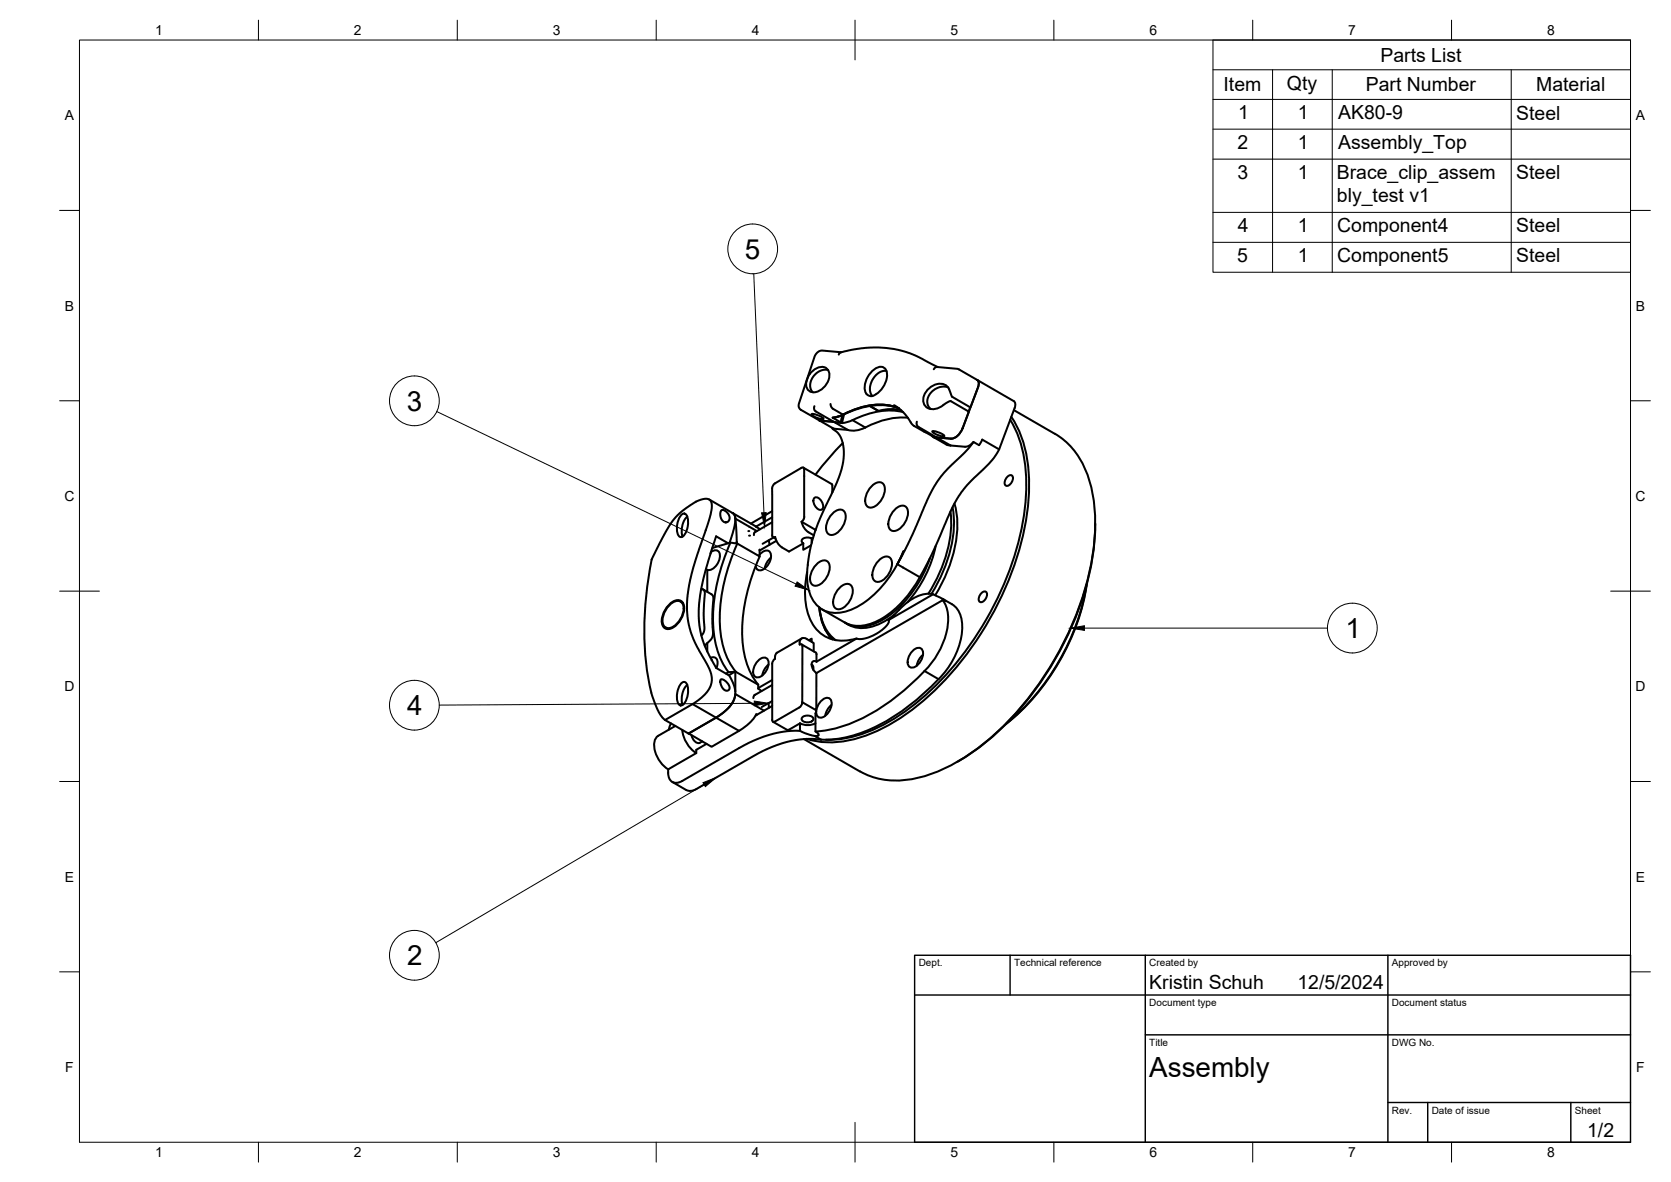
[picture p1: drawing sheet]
<svg xmlns="http://www.w3.org/2000/svg" width="420mm" height="297mm" viewBox="0 0 420 297" stroke-linecap="round" stroke-linejoin="round" font-family="sans-serif">
<!-- layer: Visible -->
<g fill="none" stroke="#000" stroke-width=".51">
<path d="M204 93.5a2.85 2.85 0 0 1 4.1-.7 3.7 3.7 0 0 1-1.3 4.9 2.45 2.45 0 0 1-3.8 0l-.3-1 .2-1.1 .4-1.2zM208.2 93l-.9-.1-1 .3-1 .6-.9 .9-.5 .9-.2 1 .2 1.2 .5 .8M210.9 89.1l.4-.5 5.2-1.1 3.1-.2 3.2 .1 3.2 .6 3 .8 6.8 3.4M211.5 88.5l-5-.4-.7 .3-.7 .6-4.2 12.4v.9l.3 .6 4.8 2.7M219 93.5l.5-.4a2.13 2.13 0 0 1 3.2-.3 5.3 5.3 0 0 1-2.4 6.3l-1.1 .5-1.1-.4a1.98 1.98 0 0 1-.7-2.4l.8-2zM222.9 93.2h-.9l-1 .5-.8 .6-.8 1.1-.7 2 .1 1.1 .6 1M233.4 97.8a3.3 3.3 0 0 1 5-.4l1 2.3 4.6 2.7 1.9-5.1-3.9 10.3 1.6-4.2-4.5-2.6-1.7 .8a3.8 3.8 0 0 1-4.5 .7 3 3 0 0 1 .5-4.5zM234.8 92.8l.7-.6 5.4 .5 14 8.1a1.35 1.35 0 0 1 .2 1.8M238.4 97.4l-1.2-.3-1.3 .3-1.4 .8-.6 .7-.6 1.1-.1 1.1 .2 .9 .7 .8M245.7 95.5a1.39 1.39 0 0 1 .2 1.8M201.5 117.6l-6.7 3.9M201.5 117.6l.5-.1 .2 .5-.1 12.3"/>
<path d="M202 117.5l7.1 4.1M204.1 104a4.7 4.7 0 0 1 3 1.2 3.6 3.6 0 0 1-3.1-1zM204.8 102.1l-.1 .7 .3 .5 4.7 2.7M206 105.6l3.6 2.1 3.6 .3M206 105.6l.2 .1M206.2 105.7l3.5 .3M208.8 101.5l.2 .6 .4 .6 2.6 1.5M209.2 107.5l1.6 1.4 .9 1.8 .5 2.6-.2 2.9-.7 2.6-.9 2.6-3.8 8-1.6 4.1-1.2 4.1-.7 4.4M209.4 105l2.3 1.3M209.7 106l3.5 2M211.8 104.3l-.3 1.9-1.8-.2M211.9 111.3l-3.5 3.8-3.4 4.2"/>
<path d="M212 104.2l-2.6 .8M212 104.2h.1M212.2 104.1l-.5 2.2M217.6 107.4l-1.4 .6-1.2 .2-1.8-.2M218.7 102.1l2.1 1.1M218.8 102l2.1 1.3M220.8 103.3h.1M224.8 101.8l2.5 2 2.4 3.1 5.2 3M226 102.6a16.7 16.7 0 0 0-14 1.6M226.1 102.6a17.7 17.7 0 0 0-14.1 1.6M226.6 103.1a10.7 10.7 0 0 0-5.7 .2M227.1 103.6a18.5 18.5 0 0 0-12.7 2"/>
<path d="M228.3 105a19 19 0 0 0-10.7 2.4l-3.2-1.8-2.7 .7M230.5 106v.6l.3 .6 4.7 2.7 3.6 .3M234.3 109.5l.8 .5-.2-.1M234.5 108.4a4.7 4.7 0 0 1 3 1.1 3.6 3.6 0 0 1-3.1-1zM234.6 109.8l3.4 1.9 1 .2M234.9 109.9h.6M235.5 109.9l3.5 2.1 3.7 .3a2.6 2.6 0 0 0 2.1-1.3M235.5 109.9l3.6 .3M242 107.6a3.6 3.6 0 0 1-2.9 2.6M243.9 102.3l-.4 1.1M251.2 112.9l-4.2-2.4-.8 1.4-1.4-.8-2.1 2.5-5.4 5.3-2.4 3.4-1.7 3.4-4.5 10.1-3.1 6 5.7 3.2M253.3 119.8a.77 .77 0 0 1 1.4 0 1.95 1.95 0 0 1-1.7 2.3 1.29 1.29 0 0 1 0-2z"/>
<path d="M254 105.5a32.2 32.2 0 0 1 4 18.9 75.7 75.7 0 0 1-16 40.2 59.5 59.5 0 0 1-23.4 19.2 26.8 26.8 0 0 1-10.9 2.1M254.3 104.8a31.8 31.8 0 0 1 4.4 19.5 76.7 76.7 0 0 1-17.1 42.1 57.3 57.3 0 0 1-23.7 18.4 23.1 23.1 0 0 1-15.1 .9M254.9 103.1l10.3 5.9a20.1 20.1 0 0 1 9.1 12.9 50.2 50.2 0 0 1-1.5 26 79.6 79.6 0 0 1-27.6 40.6 36.2 36.2 0 0 1-19.6 7.7 18.1 18.1 0 0 1-9.4-2.3l-14.1-8.2M255.1 102.6l-4.1 10.9-2.4 3.1-5.5 5.4-2.4 3.3-1.9 3.5-4.5 10.6-3 5.6M171.4 129.4a.77 .77 0 0 1 1.3 .2 5 5 0 0 1-1.2 5.3 .96 .96 0 0 1-1.2-1 5.6 5.6 0 0 1 1.1-4.5zM172.8 129.9a5.1 5.1 0 0 0-1.2 5M178.3 125.5l5.9 3.4M178.7 138.8a1.35 1.35 0 0 1 1.9-.3 1.35 1.35 0 0 1 .4 1.8 3.6 3.6 0 0 1-2.8 3l-.3-.1M181.4 128.3l.4-.1 .4 .1 1 1 .3 1.1-.5 .8h-.9l-.7-.7-.3-1.1zM183.1 136.5l-3-1.7-2.7 8.6-1.4 6.3-.3 5.2 .3 3.4 1.1 3.8 1.9 3.8M183.7 136.4a44.1 44.1 0 0 0-4 23.9 18.7 18.7 0 0 0 3.5 8.6M183.7 136.4l-4.7 1.4"/>
<path d="M184.2 128.9l.6 .8v1.6l-1.4 5.1M184.2 128.9l.5 .5 .2 .6 .4 6.2M184.2 128.9l6.9 4.1M184.9 130.3l5.4 3.2M185.3 136.2l.1 .4 5.6 3.2v-1.7l.2 .1M185.3 136.2l-.2 .3-1.4-.1M185.4 136.6a42.7 42.7 0 0 0-4 23.8 17.6 17.6 0 0 0 3.6 8.4M189.9 133.7l-.3 .3v.5M191 139.4l.4-.4a1.39 1.39 0 0 1 1.9-.5 1.39 1.39 0 0 1 .5 1.8 3.7 3.7 0 0 1-2.7 3 1.09 1.09 0 0 1-1.1-1.1M191 139.8a42.7 42.7 0 0 0-4 23.9 17.6 17.6 0 0 0 3.7 8.4M193.3 135.8l.2 1.1M194.1 122.7l.1 11.8 .2 .5 .5-.1 .6 1.6a6 6 0 0 0 2.9 2.1l3.6-2"/>
<path d="M194.2 128.4l-5.4 3.2M194.2 130l-4.1 2.3M194.2 131.2l-4.4 2.6M194.4 135l.6 .3M194.5 135.1l-2.8 1.6M194.9 121.5l-.5 .5-.2 .7M195.2 135.9l-4.2 2.5M201.5 131.1l3.5 2.2M201.6 131.1l.6 1.5a5.2 5.2 0 0 0 2.4 1.9M202 136.6v1.6l1.9-1.2M202.1 130.3l-.6 .8M204.1 135.3v1.1"/>
<path d="M204.1 135.3l-1.3-.2a.9 .9 0 0 0-.9 .2 .9 .9 0 0 0-.2 1l.3 .2M204.4 135.1l-.3 .2M204.8 125.1a1.51 1.51 0 0 1 1.9 1.2 1.33 1.33 0 0 1-.2 1.8 2.17 2.17 0 0 1-1.7-3zM205.1 133.1h.1M209.1 129.3a2.29 2.29 0 0 1 3-1 3.4 3.4 0 0 1-.4 4.3 3.1 3.1 0 0 1-3.1 1.8 2.29 2.29 0 0 1-.6-3.1zM209.1 121.6l.2 .5M209.3 122.1v1.6M218.9 122.4a2.29 2.29 0 0 1 3-.9 3.4 3.4 0 0 1-.3 4.2 3.1 3.1 0 0 1-3.1 1.8 2.29 2.29 0 0 1-.7-3.1zM224.7 128.3a2.29 2.29 0 0 1 3.1-.9 3.4 3.4 0 0 1-.4 4.2 3.1 3.1 0 0 1-3.1 1.8 2.29 2.29 0 0 1-.7-3.1zM235.3 137.2a30.7 30.7 0 0 1-7.1 14.1M239 128.6a32.1 32.1 0 0 1-5.6 20.6M239.5 127.5a31 31 0 0 1-4.4 20.3l-.9 1.4"/>
<path d="M240 126.5a27.2 27.2 0 0 1-2.3 18.3l-2.6 4.8M275.4 131.5a70.7 70.7 0 0 1-11.7 36.8 67.8 67.8 0 0 1-23 23.1M163.9 140.6l3.8-7.5 1.5-2.3 1.2-1.3 2.2-1.9 2.5-1.6 2.1-.6h.7l.6 .3 .5 1.2-.3 2.4-4.8 15-1 5.3-.2 3.8 .4 3.1 .7 2.7 1.4 3.1 3.2 6 .5 1.6v1.6l-.7 1.9-1.9 2-1.9 1.4-7.2 4.1M163.9 140.6a76.8 76.8 0 0 0 0 33.9l1.5 3.9 1.1 1.9 .7 .6 5.9 3.4 8.4-4.9 2-1.8 1.2-2 .2-1.2-.2-1.5-1.3-3.1-3.3-1.9-1.1-2M167.3 157.7l.8 .4M168.1 152.1a2.54 2.54 0 0 1 3.3-1 3.7 3.7 0 0 1-.2 4.5l-.4 .6a3.5 3.5 0 0 1-3.3 1.8 2.54 2.54 0 0 1-.9-3.3l.6-1.4zM168.2 152.2a2.38 2.38 0 0 1 3.1-.9 4 4 0 0 1-.6 4.8 3.3 3.3 0 0 1-3.1 1.7 2.38 2.38 0 0 1-.8-3.2l.6-1.3zM171.1 151.2l.6 .4M176.3 148l.7 .3 .2 .7-.3 5 .2 4.1-.2 .9-.5 .7M176.7 148.1l2.3 1.3 .4 .9-.3 5.2 .2 4.1-.4 .9-1.7 1.7M177.5 143l.4 .2M177.8 143.2v5.5"/>
<path d="M193.8 140.1l-1 1.3-.5 1.4M202.9 143.7a17.7 17.7 0 0 0 1.9 13.9 9 9 0 0 0 10.6 2.8M205.1 142.1a2.29 2.29 0 0 1 3-1 3.4 3.4 0 0 1-.4 4.3 3.1 3.1 0 0 1-3.1 1.7 2.29 2.29 0 0 1-.7-3.1zM206 152.7a12.4 12.4 0 0 0 3.3 8M206 152.7a11.1 11.1 0 0 0 4.2 8.2M206.7 153.2l5.7 3.2M210.9 148a2.29 2.29 0 0 1 3-1 3.4 3.4 0 0 1-.4 4.3 3.1 3.1 0 0 1-3.1 1.7 2.29 2.29 0 0 1-.7-3.1zM220.7 141.1a2.29 2.29 0 0 1 3-1 3.4 3.4 0 0 1-.3 4.3 3.1 3.1 0 0 1-3.1 1.8 2.29 2.29 0 0 1-.7-3.1zM224.9 154.5a12.5 12.5 0 0 1-9.8 3.2l-2.4-1.1M225.6 141.8l1.6-3.3a27.4 27.4 0 0 1-12.7 14.5 7.6 7.6 0 0 1-9.6-1.4 12.4 12.4 0 0 1-1.8-9.6M231.3 145a24.9 24.9 0 0 1-12.3 11.7 7.8 7.8 0 0 1-6.6-.3M233.8 140.3a27.9 27.9 0 0 1-13.3 16.2 8.3 8.3 0 0 1-8.1-.1"/>
<path d="M234.7 149.3a8.9 8.9 0 0 0-7.8 3.1l-3.5 3.4M237 150.8a10.3 10.3 0 0 1 .7 9.3 21.1 21.1 0 0 1-5.2 8.5l3.5 2.1M237 150.5l2.4 1.3M239.4 151.8a6.4 6.4 0 0 1 2.5 6 19.8 19.8 0 0 1-5.9 12.9M246.8 149a.77 .77 0 0 1 1.3 0 1.95 1.95 0 0 1-1.6 2.3 1.29 1.29 0 0 1 0-1.9zM273.2 147.1a57.9 57.9 0 0 1-20 34.6M273.3 146.7a56.8 56.8 0 0 1-20.4 35.3M171.4 171.7a.77 .77 0 0 1 1.3 .2 5 5 0 0 1-1.2 5.3 .96 .96 0 0 1-1.2-.9 5.6 5.6 0 0 1 1.1-4.6zM172.8 172.1a5.1 5.1 0 0 0-1.2 5.1M174.1 176.9l11.7 6.8 2.6-1.9 1.1-1.2 .7-1.1 .2 .1M177.8 161.6v2.1M178.7 165.3a1.24 1.24 0 0 1 1.4 .2 1.24 1.24 0 0 1 .3 1.4l-.2 1"/>
<path d="M179 165.9h.1M181.2 170.8l.3-.1 .5 .2 1 .8 .5 1-.3 .7-.8 .1-.7-.6-.5-1.2zM183.2 168.9l-.7 .4M184.7 168.8l-1.5 .1M184.7 168.8l-1.5 .9M184.7 168.8l.2 .2M184.9 169v4.8M185 168.8l-.1 .2M185 168.8l5.6 3.3M189.9 174.6l-.4 .3-.1 .5M190.4 166.2a1.66 1.66 0 0 1 2.6-.6 3.5 3.5 0 0 1-2.7 4.6 1.66 1.66 0 0 1-.7-2.4zM190.6 172.1v1"/>
<path d="M190.7 173.1l.8 .6M192.1 178.6l-7.2-4.2-.3 1.2-.5 1.1-2.1 2.3-1.5 1.1-7.3 4.2 5.7 3.4 6.9-4M193.2 176.7l.1 1.2M193.2 167l-1 1.2-.5 1.5M194.2 166.8v14.4l.4 .2 .3-.1 6.1-3.5 .5-.5 .2-.6M194.2 170.9l-3.6 2M194.2 177.4l-4.2 2.4M194.2 172.1l-4.5 2.6M194.2 176.2l-2.7 1.5M194.9 165.2v.4l-.5 .5-.2 .7M201.1 161.6v.4l.5-.1 .2 .5M201.6 160.5l-6.2 3.5-.4 .4-.1 .8"/>
<path d="M201.6 162l3.6 2.1 .1 2.2M201.7 176.5v.2M201.8 162.4l-.1 14.1M202.8 160.6l1.8 1v2.1M202.8 160.6a1.08 1.08 0 0 0-1.2-.2 1.08 1.08 0 0 0-.5 1.2M203.4 160.9l.7-.4v.8M204 167l.5 .5v.8M205 179.3v4.5l.7 .6v.5l-.7 .1-.8-.2-3.1-1.1v-1.9M205.3 178.5a3.7 3.7 0 0 1 2.7-3.1 1.52 1.52 0 0 1 1 2.3 3.2 3.2 0 0 1-3 2.6 1.41 1.41 0 0 1-.8-1.6l-.1 .5M205.3 169.1v9.4l-3.6-2M205.3 166.3l10.1-5.8 .8 .1 1.2-.1 2.8-1.2 2.6-1.9 .6-.9v-.6l11.2-6.6 2.4 1.2 .7 .5-.7-.2-31.7 18.3M205.3 166.3a.75 .75 0 0 0-.9-.1 .75 .75 0 0 0-.3 .8 2.73 2.73 0 0 0 1.2 2.1"/>
<path d="M209.1 177.2l-1.1 1.2-.5 1.5M229.3 163.8a1.66 1.66 0 0 1 2.5-.6 3.5 3.5 0 0 1-2.6 4.6 1.66 1.66 0 0 1-.8-2.5zM232.1 164.6l-1.1 1.2-.5 1.5M232.5 168.6a50.5 50.5 0 0 1-21.5 14.2l-3 .7-2.9 .3M236 170.7a48.6 48.6 0 0 1-23.2 14.6 23.9 23.9 0 0 1-6.3 .6M168.7 181.8l-.6 1.6M169 196.5l3.6 2.1M169.8 182.4l-4.3 2.5a3.8 3.8 0 0 0-.5 4.7l1.5 2.5 1.5 1.2M171.6 183.4a7.9 7.9 0 0 0 3.5 5.8M173.9 184.7a2.11 2.11 0 0 0 2.1 2l.6-.4M175.1 198.3a2.6 2.6 0 0 1-2.5 .2M194.4 181.4l3.7 2.1 3-1.7"/>
<path d="M201.1 183.7a27.8 27.8 0 0 0-15.2 4.3l-14.4 8.3a2.16 2.16 0 0 1-2.5 .2 2.16 2.16 0 0 1-1-2.3v-.9l7.1-4v-.9l2.6-1.5M201.2 181.8l1 .3 1.2 .1 1.6-.4M201.7 180.3a1.95 1.95 0 0 1 2.8 .2 1.29 1.29 0 0 1-1.7 1 .9 .9 0 0 1-.9-.2 .9 .9 0 0 1-.2-1zM204.9 185l1.6 .9a26.2 26.2 0 0 0-17.1 4.1l-14.3 8.3"/>
</g>
<g fill="#000">
<circle cx="188.2" cy="133.5" r=".25"/>
<circle cx="188.3" cy="134.6" r=".25"/>
</g>
<!-- layer: BORDER -->
<g fill="none" stroke="#000" stroke-width=".25">
<path d="M20 10.1h390v276.9h-390zM65 5.1v5M115 5.1v5M165 5.1v5M215 5.1v10M265 5.1v5M315 5.1v5M365 5.1v5M15 52.9h5M410 52.9h5M15 100.7h5M410 100.7h5"/>
<path d="M15 148.6h10M405 148.6h10M15 196.4h5M410 196.4h5M15 244.2h5M410 244.2h5M65 287v5M115 287v5M165 287v5M215 282.1v9.9M265 287v5M315 287v5"/>
<path d="M365 287v5"/>
</g>
<!-- layer: TITLEBLOCK -->
<path d="M230 240.1h180v46.9h-180zM230 250h180M254 240.1v9.9M288 240.1v46.9M349 240.1v46.9M288 260.1h122M349 277.1h61M359 277.1v9.9M395 277.1v9.9" fill="none" stroke="#000" stroke-width=".36"/>
<!-- layer: Parts Lists -->
<path d="M305 10.1h105v58.3h-105zM305 17.5h105M320 17.5v50.9M335 17.5v50.9M380 17.5v50.9M305 25h105M305 32.5h105M305 40h105M305 53.4h105M305 60.9h105" fill="none" stroke="#000" stroke-width=".25"/>
<!-- layer: Balloons -->
<g fill="none" stroke="#000" stroke-width=".25">
<circle cx="189.3" cy="62.5" r="6.3"/>
<circle cx="104.2" cy="100.7" r="6.3"/>
<circle cx="340" cy="157.8" r="6.3"/>
<circle cx="104.2" cy="177.2" r="6.3"/>
<circle cx="104.2" cy="240.1" r="6.3"/>
</g>
<!-- layer: 0 -->
<path d="M191.5 128.9l1.2-.1-.5 3.5zM200.4 146.2l2.9 2.1-3.4-1zM269.2 157.8l3.5-.5v1.1zM189.7 176.2l3.5 .5-3.5 .6zM176.8 196.7l3.3-1.3-2.7 2.3z" fill="#000" stroke="#000" stroke-width=".25"/>
<path d="M189.5 68.8l2.6 60M109.8 103.4l90.4 43.4M272.7 157.8h61.1M189.7 176.7l-79.3 .5M177.1 197.2l-67.5 39.7" fill="none" stroke="#000" stroke-width=".25"/>
<g font-size="7">
<text x="187.3" y="65">5</text>
<text x="102.3" y="103.2">3</text>
<text x="338.3" y="160.3">1</text>
<text x="102.4" y="179.7">4</text>
<text x="102.3" y="242.6">2</text>
<text x="289" y="270.6">Assembly</text>
</g>
<g font-size="4.9">
<text x="347.1" y="15.5">Parts List</text>
<text x="307.7" y="23">Item</text>
<text x="323.6" y="22.5">Qty</text>
<text x="343.4" y="23">Part Number</text>
<text x="386.3" y="23">Material</text>
<text x="311.3" y="29.9">1</text>
<text x="326.3" y="29.9">1</text>
<text x="336.5" y="30">AK80-9</text>
<text x="381.3" y="30">Steel</text>
<text x="311.2" y="37.4">2</text>
<text x="326.3" y="37.4">1</text>
<text x="336.5" y="37.5">Assembly_Top</text>
<text x="311.1" y="44.9">3</text>
<text x="326.3" y="44.9">1</text>
<text x="336.1" y="45">Brace_clip_assem</text>
<text x="381.3" y="45">Steel</text>
<text x="336.2" y="50.8">bly_test v1</text>
<text x="311.2" y="58.3">4</text>
<text x="326.3" y="58.3">1</text>
<text x="336.2" y="58.4">Component4</text>
<text x="381.3" y="58.4">Steel</text>
<text x="311.1" y="65.8">5</text>
<text x="326.3" y="65.8">1</text>
<text x="336.2" y="66">Component5</text>
<text x="381.3" y="66">Steel</text>
<text x="289" y="248.5">Kristin Schuh</text>
<text x="326.2" y="248.5">12/5/2024</text>
<text x="399.1" y="285.7">1/2</text>
</g>
<g font-size="3.5">
<text x="39" y="8.8">1</text>
<text x="89" y="8.8">2</text>
<text x="139" y="8.8">3</text>
<text x="189" y="8.8">4</text>
<text x="239" y="8.8">5</text>
<text x="289" y="8.8">6</text>
<text x="339" y="8.8">7</text>
<text x="389" y="8.8">8</text>
<text x="16.3" y="30.2">A</text>
<text x="411.3" y="30.2">A</text>
<text x="16.3" y="78">B</text>
<text x="411.3" y="78">B</text>
<text x="16.2" y="125.9">C</text>
<text x="411.2" y="125.9">C</text>
<text x="16.2" y="173.7">D</text>
<text x="411.2" y="173.7">D</text>
<text x="16.3" y="221.6">E</text>
<text x="411.3" y="221.6">E</text>
<text x="16.4" y="269.4">F</text>
<text x="411.4" y="269.4">F</text>
<text x="39" y="290.8">1</text>
<text x="89" y="290.8">2</text>
<text x="139" y="290.8">3</text>
<text x="189" y="290.8">4</text>
<text x="239" y="290.8">5</text>
<text x="289" y="290.8">6</text>
<text x="339" y="290.8">7</text>
<text x="389" y="290.8">8</text>
</g>
<g font-size="2.5">
<text x="231" y="242.9">Dept.</text>
<text x="255" y="242.9">Technical reference</text>
<text x="289" y="242.9">Created by</text>
<text x="350" y="242.9">Approved by</text>
<text x="289" y="252.8">Document type</text>
<text x="350" y="252.8">Document status</text>
<text x="289" y="262.9">Title</text>
<text x="350" y="262.9">DWG No.</text>
<text x="350" y="279.9">Rev.</text>
<text x="360" y="279.9">Date of issue</text>
<text x="396" y="279.9">Sheet</text>
</g>
</svg>
